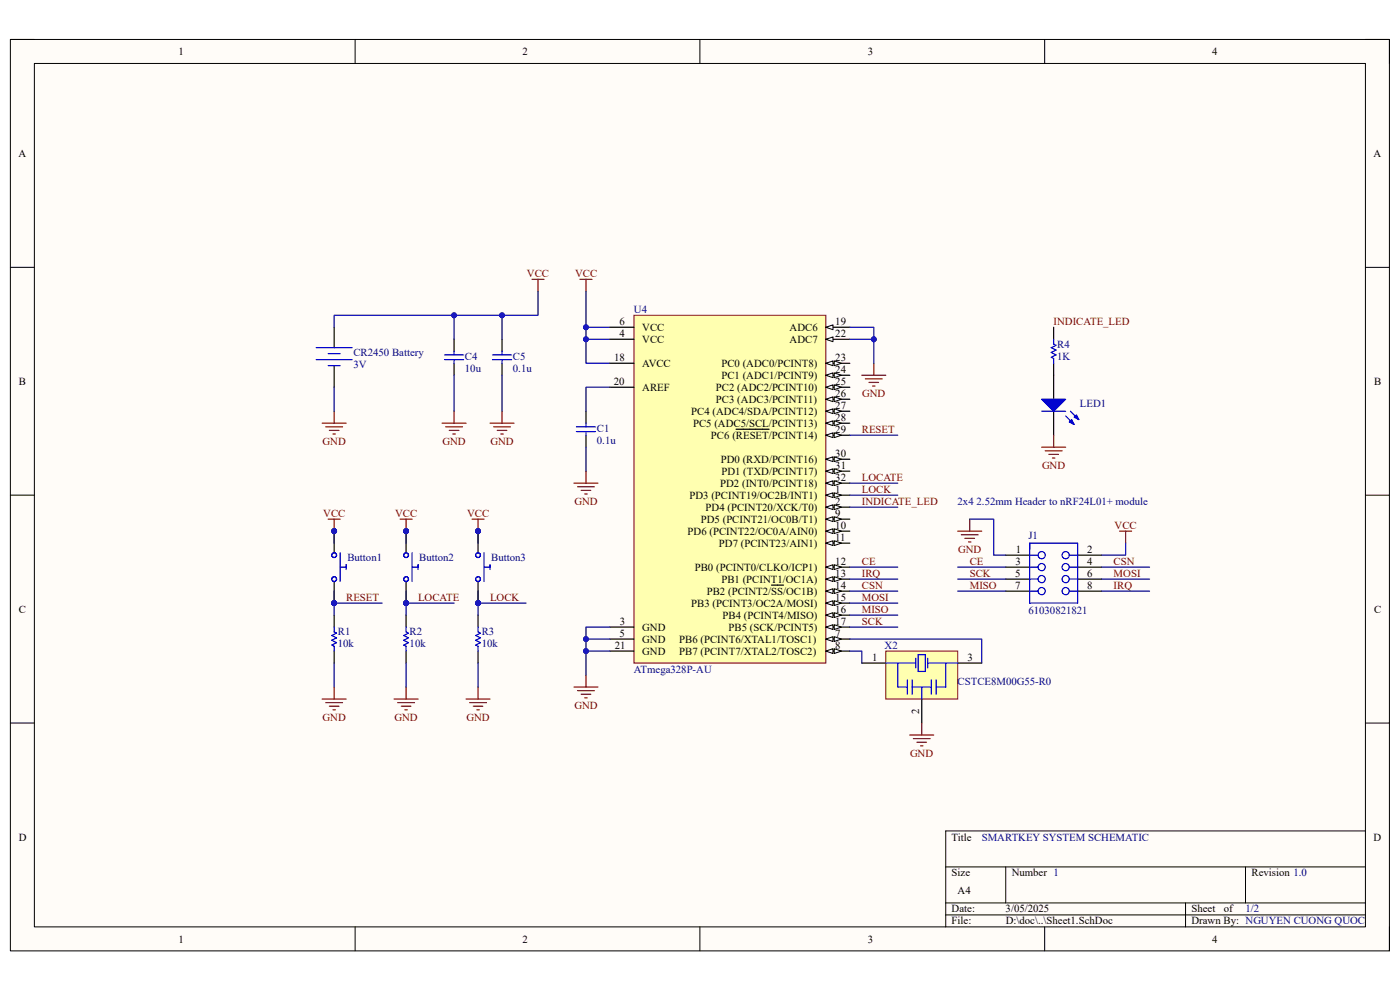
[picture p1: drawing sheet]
<svg xmlns="http://www.w3.org/2000/svg" width="297mm" height="210mm" viewBox="0 0 297 210" stroke-linecap="round" stroke-linejoin="round" font-family="sans-serif">
<path d="M2.2 8.4h292.6v193.3h-292.6z" fill-rule="evenodd" fill="#fffcf8"/>
<path d="M2.2 8.4h292.6v193.3h-292.6z" fill="none" stroke="#000" stroke-width=".21"/>
<path d="M7.3 13.5h282.4v183.1h-282.4z" fill-rule="evenodd" fill="#fffcf8"/>
<g fill="none" stroke="#000" stroke-width=".21">
<path d="M2.2 8.4h5.1M7.3 13.5h282.4v183.1h-282.4zM75.3 8.4v5.1M148.5 8.4v5.1M221.6 8.4v5.1M289.7 8.4h5.1v5.1M2.2 56.7h5.1M289.7 56.7h5.1M2.2 105h5.1M289.7 105.1h5.1M2.2 153.4h5.1M289.7 153.4h5.1"/>
<path d="M289.7 176.3h-89.1v20.3M75.3 196.6v5.1M148.5 196.6v5.1M200.6 183.9h89.1M200.6 191.5h89.1M200.6 194.1h89.1M213.4 183.9v7.6M221.6 196.6v5.1M251.5 191.5v5.1M264.2 183.9v7.6M294.8 196.6v5.1"/>
</g>
<path d="M134.5 66.9h40.7v73.8h-40.7z" fill-rule="evenodd" fill="#ffffb0"/>
<path d="M134.5 66.9h40.7v73.8h-40.7z" fill="none" stroke="#800000" stroke-width=".21"/>
<path d="M175.2 92.3h5.1" fill="none" stroke="#000" stroke-width=".25"/>
<path d="M175.2 92.3l1.5-.5v1z" fill="#f8fcff"/>
<path d="M175.2 92.3l1.5-.5v1z" fill="none" stroke="#000" stroke-width=".21"/>
<path d="M177 91.8l1.5 .5-1.5 .5z" fill="#f8fcff"/>
<path d="M177 91.8l1.5 .5-1.5 .5z" fill="none" stroke="#000" stroke-width=".21"/>
<path d="M156.2 91.1h7M175.2 97.4h5.1" fill="none" stroke="#000" stroke-width=".25"/>
<path d="M175.2 97.4l1.5-.5v1z" fill="#f8fcff"/>
<path d="M175.2 97.4l1.5-.5v1z" fill="none" stroke="#000" stroke-width=".21"/>
<path d="M177 96.9l1.5 .5-1.5 .5z" fill="#f8fcff"/>
<path d="M177 96.9l1.5 .5-1.5 .5z" fill="none" stroke="#000" stroke-width=".21"/>
<path d="M175.2 100h5.1" fill="none" stroke="#000" stroke-width=".25"/>
<path d="M175.2 100l1.5-.5v1z" fill="#f8fcff"/>
<path d="M175.2 100l1.5-.5v1z" fill="none" stroke="#000" stroke-width=".21"/>
<path d="M177 99.5l1.5 .5-1.5 .5z" fill="#f8fcff"/>
<path d="M177 99.5l1.5 .5-1.5 .5z" fill="none" stroke="#000" stroke-width=".21"/>
<path d="M175.2 102.5h5.1" fill="none" stroke="#000" stroke-width=".25"/>
<path d="M175.2 102.5l1.5-.5v1z" fill="#f8fcff"/>
<path d="M175.2 102.5l1.5-.5v1z" fill="none" stroke="#000" stroke-width=".21"/>
<path d="M177 102l1.5 .5-1.5 .5z" fill="#f8fcff"/>
<path d="M177 102l1.5 .5-1.5 .5z" fill="none" stroke="#000" stroke-width=".21"/>
<path d="M175.2 107.6h5.1" fill="none" stroke="#000" stroke-width=".25"/>
<path d="M175.2 107.6l1.5-.5v1z" fill="#f8fcff"/>
<path d="M175.2 107.6l1.5-.5v1z" fill="none" stroke="#000" stroke-width=".21"/>
<path d="M177 107.1l1.5 .5-1.5 .5z" fill="#f8fcff"/>
<path d="M177 107.1l1.5 .5-1.5 .5z" fill="none" stroke="#000" stroke-width=".21"/>
<path d="M129.4 69.4h5.1M129.4 135.6h5.1M175.2 135.6h5.1" fill="none" stroke="#000" stroke-width=".25"/>
<path d="M175.2 135.6l1.5-.5v1z" fill="#f8fcff"/>
<path d="M175.2 135.6l1.5-.5v1z" fill="none" stroke="#000" stroke-width=".21"/>
<path d="M177 135.1l1.5 .5-1.5 .5z" fill="#f8fcff"/>
<path d="M177 135.1l1.5 .5-1.5 .5z" fill="none" stroke="#000" stroke-width=".21"/>
<path d="M175.2 138.1h5.1" fill="none" stroke="#000" stroke-width=".25"/>
<path d="M175.2 138.1l1.5-.5v1z" fill="#f8fcff"/>
<path d="M175.2 138.1l1.5-.5v1z" fill="none" stroke="#000" stroke-width=".21"/>
<path d="M177 137.6l1.5 .5-1.5 .5z" fill="#f8fcff"/>
<path d="M177 137.6l1.5 .5-1.5 .5z" fill="none" stroke="#000" stroke-width=".21"/>
<path d="M175.2 110.1h5.1" fill="none" stroke="#000" stroke-width=".25"/>
<path d="M175.2 110.1l1.5-.5v1z" fill="#f8fcff"/>
<path d="M175.2 110.1l1.5-.5v1z" fill="none" stroke="#000" stroke-width=".21"/>
<path d="M177 109.6l1.5 .5-1.5 .5z" fill="#f8fcff"/>
<path d="M177 109.6l1.5 .5-1.5 .5z" fill="none" stroke="#000" stroke-width=".21"/>
<path d="M175.2 112.7h5.1" fill="none" stroke="#000" stroke-width=".25"/>
<path d="M175.2 112.7l1.5-.5v1z" fill="#f8fcff"/>
<path d="M175.2 112.7l1.5-.5v1z" fill="none" stroke="#000" stroke-width=".21"/>
<path d="M177 112.2l1.5 .5-1.5 .5z" fill="#f8fcff"/>
<path d="M177 112.2l1.5 .5-1.5 .5z" fill="none" stroke="#000" stroke-width=".21"/>
<path d="M175.2 115.2h5.1" fill="none" stroke="#000" stroke-width=".25"/>
<path d="M175.2 115.2l1.5-.5v1z" fill="#f8fcff"/>
<path d="M175.2 115.2l1.5-.5v1z" fill="none" stroke="#000" stroke-width=".21"/>
<path d="M177 114.7l1.5 .5-1.5 .5z" fill="#f8fcff"/>
<path d="M177 114.7l1.5 .5-1.5 .5z" fill="none" stroke="#000" stroke-width=".21"/>
<path d="M175.2 120.3h5.1" fill="none" stroke="#000" stroke-width=".25"/>
<path d="M175.2 120.3l1.5-.5v1z" fill="#f8fcff"/>
<path d="M175.2 120.3l1.5-.5v1z" fill="none" stroke="#000" stroke-width=".21"/>
<path d="M177 119.8l1.5 .5-1.5 .5z" fill="#f8fcff"/>
<path d="M177 119.8l1.5 .5-1.5 .5z" fill="none" stroke="#000" stroke-width=".21"/>
<path d="M175.2 122.9h5.1" fill="none" stroke="#000" stroke-width=".25"/>
<path d="M175.2 122.9l1.5-.6v1.1z" fill="#f8fcff"/>
<path d="M175.2 122.9l1.5-.6v1.1z" fill="none" stroke="#000" stroke-width=".21"/>
<path d="M177 122.3l1.5 .6-1.5 .5z" fill="#f8fcff"/>
<path d="M177 122.3l1.5 .6-1.5 .5z" fill="none" stroke="#000" stroke-width=".21"/>
<path d="M175.2 125.4h5.1" fill="none" stroke="#000" stroke-width=".25"/>
<path d="M175.2 125.4l1.5-.5v1z" fill="#f8fcff"/>
<path d="M175.2 125.4l1.5-.5v1z" fill="none" stroke="#000" stroke-width=".21"/>
<path d="M177 124.9l1.5 .5-1.5 .5z" fill="#f8fcff"/>
<path d="M177 124.9l1.5 .5-1.5 .5z" fill="none" stroke="#000" stroke-width=".21"/>
<path d="M163.7 124.1h2.5M175.2 127.9h5.1" fill="none" stroke="#000" stroke-width=".25"/>
<path d="M175.2 127.9l1.5-.5v1z" fill="#f8fcff"/>
<path d="M175.2 127.9l1.5-.5v1z" fill="none" stroke="#000" stroke-width=".21"/>
<path d="M177 127.4l1.5 .5-1.5 .5z" fill="#f8fcff"/>
<path d="M177 127.4l1.5 .5-1.5 .5z" fill="none" stroke="#000" stroke-width=".21"/>
<path d="M175.2 130.5h5.1" fill="none" stroke="#000" stroke-width=".25"/>
<path d="M175.2 130.5l1.5-.5v1z" fill="#f8fcff"/>
<path d="M175.2 130.5l1.5-.5v1z" fill="none" stroke="#000" stroke-width=".21"/>
<path d="M177 130l1.5 .5-1.5 .5z" fill="#f8fcff"/>
<path d="M177 130l1.5 .5-1.5 .5z" fill="none" stroke="#000" stroke-width=".21"/>
<path d="M175.2 133h5.1" fill="none" stroke="#000" stroke-width=".25"/>
<path d="M175.2 133l1.5-.5v1z" fill="#f8fcff"/>
<path d="M175.2 133l1.5-.5v1z" fill="none" stroke="#000" stroke-width=".21"/>
<path d="M177 132.5l1.5 .5-1.5 .5z" fill="#f8fcff"/>
<path d="M177 132.5l1.5 .5-1.5 .5z" fill="none" stroke="#000" stroke-width=".21"/>
<path d="M129.4 77.1h5.1M175.2 77.1h5.1M129.4 82.1h5.1M129.4 138.1h5.1" fill="none" stroke="#000" stroke-width=".25"/>
<path d="M175.2 77.1l1.5-.5v1z" fill="#f8fcff"/>
<path d="M175.2 77.1l1.5-.5v1z" fill="none" stroke="#000" stroke-width=".21"/>
<path d="M177 76.6l1.5 .5-1.5 .5z" fill="#f8fcff"/>
<path d="M177 76.6l1.5 .5-1.5 .5z" fill="none" stroke="#000" stroke-width=".21"/>
<path d="M175.2 79.6h5.1" fill="none" stroke="#000" stroke-width=".25"/>
<path d="M175.2 79.6l1.5-.5v1z" fill="#f8fcff"/>
<path d="M175.2 79.6l1.5-.5v1z" fill="none" stroke="#000" stroke-width=".21"/>
<path d="M177 79.1l1.5 .5-1.5 .5z" fill="#f8fcff"/>
<path d="M177 79.1l1.5 .5-1.5 .5z" fill="none" stroke="#000" stroke-width=".21"/>
<path d="M175.2 82.1h5.1" fill="none" stroke="#000" stroke-width=".25"/>
<path d="M175.2 82.1l1.5-.5v1.1z" fill="#f8fcff"/>
<path d="M175.2 82.1l1.5-.5v1.1z" fill="none" stroke="#000" stroke-width=".21"/>
<path d="M177 81.6l1.5 .5-1.5 .6z" fill="#f8fcff"/>
<path d="M177 81.6l1.5 .5-1.5 .6z" fill="none" stroke="#000" stroke-width=".21"/>
<path d="M175.2 84.7h5.1" fill="none" stroke="#000" stroke-width=".25"/>
<path d="M175.2 84.7l1.5-.5v1z" fill="#f8fcff"/>
<path d="M175.2 84.7l1.5-.5v1z" fill="none" stroke="#000" stroke-width=".21"/>
<path d="M177 84.2l1.5 .5-1.5 .5z" fill="#f8fcff"/>
<path d="M177 84.2l1.5 .5-1.5 .5z" fill="none" stroke="#000" stroke-width=".21"/>
<path d="M175.2 87.2h5.1" fill="none" stroke="#000" stroke-width=".25"/>
<path d="M175.2 87.2l1.5-.5v1z" fill="#f8fcff"/>
<path d="M175.2 87.2l1.5-.5v1z" fill="none" stroke="#000" stroke-width=".21"/>
<path d="M177 86.7l1.5 .5-1.5 .5z" fill="#f8fcff"/>
<path d="M177 86.7l1.5 .5-1.5 .5z" fill="none" stroke="#000" stroke-width=".21"/>
<path d="M175.2 89.8h5.1" fill="none" stroke="#000" stroke-width=".25"/>
<path d="M175.2 89.8l1.5-.5v1z" fill="#f8fcff"/>
<path d="M175.2 89.8l1.5-.5v1z" fill="none" stroke="#000" stroke-width=".21"/>
<path d="M177 89.3l1.5 .5-1.5 .5z" fill="#f8fcff"/>
<path d="M177 89.3l1.5 .5-1.5 .5z" fill="none" stroke="#000" stroke-width=".21"/>
<path d="M129.4 72h5.1M175.2 69.4h5.1M129.4 133h5.1" fill="none" stroke="#000" stroke-width=".25"/>
<path d="M175.2 69.4l1.5-.5v1z" fill="#f8fcff"/>
<path d="M175.2 69.4l1.5-.5v1z" fill="none" stroke="#000" stroke-width=".21"/>
<path d="M175.2 72h5.1" fill="none" stroke="#000" stroke-width=".25"/>
<path d="M175.2 72l1.5-.5v1z" fill="#f8fcff"/>
<path d="M175.2 72l1.5-.5v1z" fill="none" stroke="#000" stroke-width=".21"/>
<path d="M175.2 105.1h5.1" fill="none" stroke="#000" stroke-width=".25"/>
<path d="M175.2 105.1l1.5-.6v1.1z" fill="#f8fcff"/>
<path d="M175.2 105.1l1.5-.6v1.1z" fill="none" stroke="#000" stroke-width=".21"/>
<path d="M177 104.5l1.5 .6-1.5 .5z" fill="#f8fcff"/>
<path d="M177 104.5l1.5 .6-1.5 .5z" fill="none" stroke="#000" stroke-width=".21"/>
<g fill="none" stroke="#800000" stroke-width=".25">
<path d="M112.9 59.3h2.5M114.1 59.3v2.5M123 59.3h2.6M124.3 59.3v2.5M68.3 89.8h5.1M69.1 90.5h3.6M69.9 91.3h2M70.6 92.1h.5M70.9 87.2v2.6M93.8 89.8h5.1M94.6 90.5h3.5M95.3 91.3h2.1"/>
<path d="M96.1 92.1h.5M96.3 87.2v2.6M104 89.8h5.1M104.7 90.5h3.6M105.5 91.3h2M106.3 92.1h.5M106.5 87.2v2.6M124.3 100v2.5M100.1 110.1h2.6M101.4 110.1v2.6M121.8 102.5h5.1M122.5 103.3h3.6"/>
<path d="M123.3 104h2M124.1 104.8h.5M98.9 148.3h5.1M99.6 149.1h3.6M100.4 149.8h2M101.2 150.6h.5M101.4 145.7v2.6M121.8 145.7h5.1M122.5 146.5h3.6M123.3 147.3h2M124.1 148h.5M124.3 143.2v2.5"/>
</g>
<path d="M70.9 69.4v4.4M70.9 77.6v4.5M96.3 72v2.5M96.3 77.1v2.5M106.5 72v2.5M106.5 77.1v2.5M124.3 87.2v2.6M124.3 92.3v2.6" fill="none" stroke="#000" stroke-width=".25"/>
<g fill="none" stroke="#00f" stroke-width=".25">
<path d="M67.1 73.8h7.6M67.1 76.3h7.6M69.6 75h2.6M69.6 77.6h2.6M94.3 76.3h4.1M94.3 75.3h4.1M96.3 74.5v.8M96.3 76.3v.8M104.5 76.3h4M104.5 75.3h4M106.5 74.5v.8M106.5 76.3v.8"/>
<path d="M122.3 90.5h4M122.3 91.6h4M124.3 89.8v.7M124.3 91.6v.7"/>
</g>
<circle cx="101.4" cy="112.7" r=".51" fill="#000080"/>
<circle cx="101.4" cy="112.7" r=".51" fill="none" stroke="#000080" stroke-width=".21"/>
<circle cx="101.4" cy="112.7" r=".51" fill="#000080"/>
<circle cx="101.4" cy="112.7" r=".51" fill="none" stroke="#000080" stroke-width=".21"/>
<circle cx="101.4" cy="127.9" r=".51" fill="#000080"/>
<circle cx="101.4" cy="127.9" r=".51" fill="none" stroke="#000080" stroke-width=".21"/>
<path d="M101.4 112.7v4.6" fill="none" stroke="#000" stroke-width=".25"/>
<circle cx="101.4" cy="112.7" r=".51" fill="#000080"/>
<circle cx="101.4" cy="112.7" r=".51" fill="none" stroke="#000080" stroke-width=".21"/>
<path d="M101.4 123.4v4.5" fill="none" stroke="#000" stroke-width=".25"/>
<circle cx="101.4" cy="127.9" r=".51" fill="#000080"/>
<circle cx="101.4" cy="127.9" r=".51" fill="none" stroke="#000080" stroke-width=".21"/>
<g fill="none" stroke="#00f" stroke-width=".25">
<path d="M102.7 117.3v6.1M104 119.8v1M101.4 133v1l.5 .3-1 .5 1 .5-1 .5 1 .5-1 .5 .5 .3v1M102.7 120.3h1.3"/>
<circle cx="101.4" cy="117.8" r=".51"/>
<circle cx="101.4" cy="122.9" r=".51"/>
</g>
<path d="M101.4 130.5v2.5M101.4 138.1v2.6" fill="none" stroke="#000" stroke-width=".25"/>
<path d="M84.9 110.1h2.5M86.2 110.1v2.6M83.6 148.3h5.1M84.4 149.1h3.5M85.1 149.8h2.1M85.9 150.6h.5M86.2 145.7v2.6" fill="none" stroke="#800000" stroke-width=".25"/>
<circle cx="86.2" cy="112.7" r=".51" fill="#000080"/>
<circle cx="86.2" cy="112.7" r=".51" fill="none" stroke="#000080" stroke-width=".21"/>
<circle cx="86.2" cy="112.7" r=".51" fill="#000080"/>
<circle cx="86.2" cy="112.7" r=".51" fill="none" stroke="#000080" stroke-width=".21"/>
<circle cx="86.2" cy="127.9" r=".51" fill="#000080"/>
<circle cx="86.2" cy="127.9" r=".51" fill="none" stroke="#000080" stroke-width=".21"/>
<path d="M86.2 112.7v4.6" fill="none" stroke="#000" stroke-width=".25"/>
<circle cx="86.2" cy="112.7" r=".51" fill="#000080"/>
<circle cx="86.2" cy="112.7" r=".51" fill="none" stroke="#000080" stroke-width=".21"/>
<path d="M86.2 123.4v4.5" fill="none" stroke="#000" stroke-width=".25"/>
<circle cx="86.2" cy="127.9" r=".51" fill="#000080"/>
<circle cx="86.2" cy="127.9" r=".51" fill="none" stroke="#000080" stroke-width=".21"/>
<g fill="none" stroke="#00f" stroke-width=".25">
<path d="M87.4 117.3v6.1M88.7 119.8v1M86.2 133v1l.5 .3-1.1 .5 1.1 .5-1.1 .5 1.1 .5-1.1 .5 .6 .3v1M87.4 120.3h1.3"/>
<circle cx="86.2" cy="117.8" r=".51"/>
<circle cx="86.2" cy="122.9" r=".51"/>
</g>
<path d="M86.2 130.5v2.5M86.2 138.1v2.6" fill="none" stroke="#000" stroke-width=".25"/>
<path d="M69.6 110.1h2.6M70.9 110.1v2.6M68.3 148.3h5.1M69.1 149.1h3.6M69.9 149.8h2M70.6 150.6h.5M70.9 145.7v2.6" fill="none" stroke="#800000" stroke-width=".25"/>
<circle cx="70.9" cy="112.7" r=".51" fill="#000080"/>
<circle cx="70.9" cy="112.7" r=".51" fill="none" stroke="#000080" stroke-width=".21"/>
<circle cx="70.9" cy="112.7" r=".51" fill="#000080"/>
<circle cx="70.9" cy="112.7" r=".51" fill="none" stroke="#000080" stroke-width=".21"/>
<circle cx="70.9" cy="127.9" r=".51" fill="#000080"/>
<circle cx="70.9" cy="127.9" r=".51" fill="none" stroke="#000080" stroke-width=".21"/>
<path d="M70.9 112.7v4.6" fill="none" stroke="#000" stroke-width=".25"/>
<circle cx="70.9" cy="112.7" r=".51" fill="#000080"/>
<circle cx="70.9" cy="112.7" r=".51" fill="none" stroke="#000080" stroke-width=".21"/>
<path d="M70.9 123.4v4.5" fill="none" stroke="#000" stroke-width=".25"/>
<circle cx="70.9" cy="127.9" r=".51" fill="#000080"/>
<circle cx="70.9" cy="127.9" r=".51" fill="none" stroke="#000080" stroke-width=".21"/>
<g fill="none" stroke="#00f" stroke-width=".25">
<path d="M72.2 117.3v6.1M73.4 119.8v1M218.5 117.8h1.7M218.5 115.2h10.1v12.7h-10.1zM226.8 117.8h1.8M70.9 133v1l.5 .3-1 .5 1 .5-1 .5 1 .5-1 .5 .5 .3v1M72.2 120.3h1.2M218.5 120.3h1.7M218.5 122.9h1.7M218.5 125.4h1.7M226.8 120.3h1.8M226.8 122.9h1.8"/>
<path d="M226.8 125.4h1.8"/>
<circle cx="70.9" cy="117.8" r=".51"/>
<circle cx="221" cy="117.8" r=".76"/>
<circle cx="226.1" cy="117.8" r=".76"/>
<circle cx="70.9" cy="122.9" r=".51"/>
<circle cx="221" cy="125.4" r=".76"/>
<circle cx="221" cy="122.9" r=".76"/>
<circle cx="221" cy="120.3" r=".76"/>
<circle cx="226.1" cy="120.3" r=".76"/>
<circle cx="226.1" cy="125.4" r=".76"/>
<circle cx="226.1" cy="122.9" r=".76"/>
</g>
<path d="M223.5 79.6v5.1M223.5 87.2v5.1M213.4 117.8h5.1M228.6 117.8h5.1M70.9 130.5v2.5M70.9 138.1v2.6M213.4 120.3h5.1M213.4 122.9h5.1M213.4 125.4h5.1M228.6 120.3h5.1M228.6 122.9h5.1M228.6 125.4h5.1" fill="none" stroke="#000" stroke-width=".25"/>
<path d="M203.2 112.7h5.1M203.9 113.4h3.6M204.7 114.2h2M205.5 115h.5M205.7 110.1v2.6M237.5 112.7h2.6M238.8 112.7v2.5" fill="none" stroke="#800000" stroke-width=".25"/>
<path d="M221 84.7h5.1l-2.6 2.5z" fill="#00f"/>
<path d="M221 84.7h5.1l-2.6 2.5zM226.1 88.3l1.8 1.7M227.1 87.2l1.8 1.8" fill="none" stroke="#00f" stroke-width=".25"/>
<path d="M226.8 89.5l.6-.5 .5 1z" fill="#00f"/>
<path d="M226.8 89.5l.6-.5 .5 1z" fill="none" stroke="#00f" stroke-width=".25"/>
<path d="M227.9 88.5l.5-.5 .5 1z" fill="#00f"/>
<path d="M223.5 72v1l.5 .2-1 .6 1 .5-1 .5 1 .5-1 .5 .5 .2v1.1M221 87.2h5.1M227.9 88.5l.5-.5 .5 1z" fill="none" stroke="#00f" stroke-width=".25"/>
<path d="M223.5 69.4v2.6M223.5 77.1v2.5" fill="none" stroke="#000" stroke-width=".25"/>
<path d="M221 94.9h5.1M221.8 95.6h3.5M222.5 96.4h2M223.3 97.2h.5M223.5 92.3v2.6" fill="none" stroke="#800000" stroke-width=".25"/>
<path d="M129.4 133h-5.1v10.2" fill="none" stroke="#000080" stroke-width=".25"/>
<circle cx="124.3" cy="138.1" r=".51" fill="#000080"/>
<circle cx="124.3" cy="138.1" r=".51" fill="none" stroke="#000080" stroke-width=".21"/>
<circle cx="124.3" cy="135.6" r=".51" fill="#000080"/>
<circle cx="124.3" cy="135.6" r=".51" fill="none" stroke="#000080" stroke-width=".21"/>
<path d="M124.3 135.6h5.1" fill="none" stroke="#000080" stroke-width=".25"/>
<circle cx="124.3" cy="135.6" r=".51" fill="#000080"/>
<circle cx="124.3" cy="135.6" r=".51" fill="none" stroke="#000080" stroke-width=".21"/>
<path d="M124.3 138.1h5.1" fill="none" stroke="#000080" stroke-width=".25"/>
<circle cx="124.3" cy="138.1" r=".51" fill="#000080"/>
<circle cx="124.3" cy="138.1" r=".51" fill="none" stroke="#000080" stroke-width=".21"/>
<path d="M129.4 69.4h-5.1v7.7h5.1" fill="none" stroke="#000080" stroke-width=".25"/>
<circle cx="124.3" cy="72" r=".51" fill="#000080"/>
<circle cx="124.3" cy="72" r=".51" fill="none" stroke="#000080" stroke-width=".21"/>
<circle cx="124.3" cy="69.4" r=".51" fill="#000080"/>
<circle cx="124.3" cy="69.4" r=".51" fill="none" stroke="#000080" stroke-width=".21"/>
<path d="M124.3 72h5.1" fill="none" stroke="#000080" stroke-width=".25"/>
<circle cx="124.3" cy="72" r=".51" fill="#000080"/>
<circle cx="124.3" cy="72" r=".51" fill="none" stroke="#000080" stroke-width=".21"/>
<path d="M70.9 69.4v-2.5h35.6v5.1M96.3 79.6v7.6M106.5 79.6v7.6M70.9 82.1v5.1M124.3 94.9v5.1M129.4 82.1h-5.1v5.1" fill="none" stroke="#000080" stroke-width=".25"/>
<circle cx="96.3" cy="66.9" r=".51" fill="#000080"/>
<circle cx="96.3" cy="66.9" r=".51" fill="none" stroke="#000080" stroke-width=".21"/>
<circle cx="106.5" cy="66.9" r=".51" fill="#000080"/>
<circle cx="106.5" cy="66.9" r=".51" fill="none" stroke="#000080" stroke-width=".21"/>
<path d="M96.3 66.9v5.1" fill="none" stroke="#000080" stroke-width=".25"/>
<circle cx="96.3" cy="66.9" r=".51" fill="#000080"/>
<circle cx="96.3" cy="66.9" r=".51" fill="none" stroke="#000080" stroke-width=".21"/>
<path d="M124.3 61.8v7.6" fill="none" stroke="#000080" stroke-width=".25"/>
<circle cx="124.3" cy="69.4" r=".51" fill="#000080"/>
<circle cx="124.3" cy="69.4" r=".51" fill="none" stroke="#000080" stroke-width=".21"/>
<path d="M114.1 61.8v5.1h-7.6" fill="none" stroke="#000080" stroke-width=".25"/>
<circle cx="106.5" cy="66.9" r=".51" fill="#000080"/>
<circle cx="106.5" cy="66.9" r=".51" fill="none" stroke="#000080" stroke-width=".21"/>
<path d="M101.4 125.4v2.5" fill="none" stroke="#000080" stroke-width=".25"/>
<circle cx="101.4" cy="127.9" r=".51" fill="#000080"/>
<circle cx="101.4" cy="127.9" r=".51" fill="none" stroke="#000080" stroke-width=".21"/>
<path d="M101.4 112.7v2.5" fill="none" stroke="#000080" stroke-width=".25"/>
<circle cx="101.4" cy="112.7" r=".51" fill="#000080"/>
<circle cx="101.4" cy="112.7" r=".51" fill="none" stroke="#000080" stroke-width=".21"/>
<path d="M101.4 127.9h10.2" fill="none" stroke="#000080" stroke-width=".25"/>
<circle cx="101.4" cy="127.9" r=".51" fill="#000080"/>
<circle cx="101.4" cy="127.9" r=".51" fill="none" stroke="#000080" stroke-width=".21"/>
<path d="M180.3 92.3h10.2M180.3 102.5h10.2M180.3 105.1h10.2M101.4 127.9v2.6" fill="none" stroke="#000080" stroke-width=".25"/>
<circle cx="101.4" cy="127.9" r=".51" fill="#000080"/>
<circle cx="101.4" cy="127.9" r=".51" fill="none" stroke="#000080" stroke-width=".21"/>
<path d="M86.2 125.4v2.5M101.4 140.7v5" fill="none" stroke="#000080" stroke-width=".25"/>
<circle cx="86.2" cy="127.9" r=".51" fill="#000080"/>
<circle cx="86.2" cy="127.9" r=".51" fill="none" stroke="#000080" stroke-width=".21"/>
<path d="M86.2 112.7v2.5" fill="none" stroke="#000080" stroke-width=".25"/>
<circle cx="86.2" cy="112.7" r=".51" fill="#000080"/>
<circle cx="86.2" cy="112.7" r=".51" fill="none" stroke="#000080" stroke-width=".21"/>
<path d="M86.2 127.9h10.1" fill="none" stroke="#000080" stroke-width=".25"/>
<circle cx="86.2" cy="127.9" r=".51" fill="#000080"/>
<circle cx="86.2" cy="127.9" r=".51" fill="none" stroke="#000080" stroke-width=".21"/>
<path d="M86.2 127.9v2.6" fill="none" stroke="#000080" stroke-width=".25"/>
<circle cx="86.2" cy="127.9" r=".51" fill="#000080"/>
<circle cx="86.2" cy="127.9" r=".51" fill="none" stroke="#000080" stroke-width=".21"/>
<path d="M70.9 125.4v2.5M86.2 140.7v5" fill="none" stroke="#000080" stroke-width=".25"/>
<circle cx="70.9" cy="127.9" r=".51" fill="#000080"/>
<circle cx="70.9" cy="127.9" r=".51" fill="none" stroke="#000080" stroke-width=".21"/>
<path d="M70.9 112.7v2.5" fill="none" stroke="#000080" stroke-width=".25"/>
<circle cx="70.9" cy="112.7" r=".51" fill="#000080"/>
<circle cx="70.9" cy="112.7" r=".51" fill="none" stroke="#000080" stroke-width=".21"/>
<path d="M70.9 127.9h10.2" fill="none" stroke="#000080" stroke-width=".25"/>
<circle cx="70.9" cy="127.9" r=".51" fill="#000080"/>
<circle cx="70.9" cy="127.9" r=".51" fill="none" stroke="#000080" stroke-width=".21"/>
<path d="M70.9 127.9v2.6" fill="none" stroke="#000080" stroke-width=".25"/>
<circle cx="70.9" cy="127.9" r=".51" fill="#000080"/>
<circle cx="70.9" cy="127.9" r=".51" fill="none" stroke="#000080" stroke-width=".21"/>
<g fill="none" stroke="#000080" stroke-width=".25">
<path d="M180.3 107.6h10.2M205.7 110.1h5.1v7.7h2.6M238.8 115.2v2.6h-5.1M180.3 120.3h10.2M180.3 122.9h10.2M180.3 125.4h10.2M180.3 130.5h10.2M180.3 133h10.2M180.3 127.9h10.2M203.2 120.3h10.2M203.2 122.9h10.2M203.2 125.4h10.2"/>
<path d="M233.7 120.3h10.2M233.7 122.9h10.2M233.7 125.4h10.2M70.9 140.7v5"/>
</g>
<path d="M182.8 140.7h5.1M195.5 148.3v5.1M203.2 140.7h5.1" fill="none" stroke="#000" stroke-width=".25"/>
<path d="M187.9 138.1h15.3v10.2h-15.3z" fill-rule="evenodd" fill="#ffffb0"/>
<path d="M187.9 138.1h15.3v10.2h-15.3z" fill="none" stroke="#800000" stroke-width=".21"/>
<g fill="none" stroke="#00f" stroke-width=".25">
<path d="M194.3 139.6v2.1M194.8 138.9h1.5v3.5h-1.5zM196.8 139.6v2.1M187.9 140.7h6.4M190.5 140.7v5.1h2M192.5 144.2v3.1M193.5 144.2v3.1M193.5 145.8h4.1M195.5 145.8v2.5M196.8 140.7h6.4M197.6 144.2v3.1M198.6 144.2v3.1"/>
<path d="M200.6 140.7v5.1h-2"/>
</g>
<path d="M182.8 79.6h5.1M185.4 77.1v2.5M183.6 80.4h3.6M184.4 81.1h2M185.1 81.9h.5M193 155.9h5.1M193.8 156.7h3.5M194.5 157.5h2.1M195.3 158.2h.5M195.5 153.4v2.5" fill="none" stroke="#800000" stroke-width=".25"/>
<path d="M180.3 69.4h5.1v7.7M180.3 135.6h28v5.1M180.3 138.1h2.5v2.6" fill="none" stroke="#000080" stroke-width=".25"/>
<circle cx="185.4" cy="72" r=".51" fill="#000080"/>
<circle cx="185.4" cy="72" r=".51" fill="none" stroke="#000080" stroke-width=".21"/>
<path d="M180.3 72h5.1" fill="none" stroke="#000080" stroke-width=".25"/>
<circle cx="185.4" cy="72" r=".51" fill="#000080"/>
<circle cx="185.4" cy="72" r=".51" fill="none" stroke="#000080" stroke-width=".21"/>
<g font-size="2.3">
<text x="37.9" y="11.7">1</text>
<text x="110.9" y="11.7">2</text>
<text x="184.1" y="11.7">3</text>
<text x="257.1" y="11.7">4</text>
<text x="3.9" y="33.3">A</text>
<text x="291.4" y="33.3">A</text>
<text x="131.4" y="68.9">6</text>
<text x="131.4" y="71.5">4</text>
<text x="136.3" y="70.2">VCC</text>
<text x="167.5" y="70.2">ADC6</text>
<text x="177.2" y="68.9">19</text>
<text x="177.2" y="71.5">22</text>
<text x="130.3" y="76.5">18</text>
<text x="136.3" y="77.8">AVCC</text>
<text x="136.3" y="72.7">VCC</text>
<text x="153" y="77.8">PC0 (ADC0/PCINT8)</text>
<text x="167.5" y="72.7">ADC7</text>
<text x="177.2" y="76.5">23</text>
<text x="4" y="81.6">B</text>
<text x="130.2" y="81.6">20</text>
<text x="136.3" y="82.9">AREF</text>
<text x="151.9" y="82.9">PC2 (ADC2/PCINT10)</text>
<text x="153" y="80.3">PC1 (ADC1/PCINT9)</text>
<text x="177.2" y="79.1">24</text>
<text x="177.2" y="81.6">25</text>
<text x="291.5" y="81.6">B</text>
<text x="146.6" y="88">PC4 (ADC4/SDA/PCINT12)</text>
<text x="151.9" y="85.4">PC3 (ADC3/PCINT11)</text>
<text x="177.2" y="84.2">26</text>
<text x="177.2" y="86.7">27</text>
<text x="177.2" y="89.3">28</text>
<text x="147" y="90.6">PC5 (ADC5/SCL/PCINT13)</text>
<text x="150.8" y="93.1">PC6 (RESET/PCINT14)</text>
<text x="177.2" y="91.8">29</text>
<text x="152.9" y="98.2">PD0 (RXD/PCINT16)</text>
<text x="153" y="100.7">PD1 (TXD/PCINT17)</text>
<text x="177.2" y="96.9">30</text>
<text x="177.2" y="99.4">31</text>
<text x="177.2" y="102">32</text>
<text x="146.3" y="105.8">PD3 (PCINT19/OC2B/INT1)</text>
<text x="152.8" y="103.3">PD2 (INT0/PCINT18)</text>
<text x="177.2" y="107.1">2</text>
<text x="177.2" y="104.5">1</text>
<text x="145.9" y="113.4">PD6 (PCINT22/OC0A/AIN0)</text>
<text x="148.7" y="110.9">PD5 (PCINT21/OC0B/T1)</text>
<text x="149.7" y="108.3">PD4 (PCINT20/XCK/T0)</text>
<text x="177.2" y="109.6">9</text>
<text x="177.2" y="112.1">10</text>
<text x="152.5" y="116">PD7 (PCINT23/AIN1)</text>
<text x="177.2" y="114.7">11</text>
<text x="177.2" y="119.8">12</text>
<text x="215.4" y="119.8">3</text>
<text x="215.5" y="117.3">1</text>
<text x="230.6" y="119.8">4</text>
<text x="230.6" y="117.3">2</text>
<text x="147.4" y="121.1">PB0 (PCINT0/CLKO/ICP1)</text>
<text x="153" y="123.6">PB1 (PCINT1/OC1A)</text>
<text x="177.2" y="122.3">13</text>
<text x="177.2" y="124.9">14</text>
<text x="215.3" y="124.9">7</text>
<text x="215.4" y="122.3">5</text>
<text x="230.6" y="122.3">6</text>
<text x="230.6" y="124.9">8</text>
<text x="4" y="130">C</text>
<text x="146.6" y="128.7">PB3 (PCINT3/OC2A/MOSI)</text>
<text x="149.9" y="126.2">PB2 (PCINT2/SS/OC1B)</text>
<text x="153.3" y="131.2">PB4 (PCINT4/MISO)</text>
<text x="177.2" y="127.4">15</text>
<text x="177.2" y="130">16</text>
<text x="291.5" y="130">C</text>
<text x="130.4" y="137.6">21</text>
<text x="131.4" y="135">5</text>
<text x="131.5" y="132.5">3</text>
<text x="136.3" y="136.3">GND</text>
<text x="136.3" y="133.8">GND</text>
<text x="144.1" y="136.3">PB6 (PCINT6/XTAL1/TOSC1)</text>
<text x="154.6" y="133.8">PB5 (SCK/PCINT5)</text>
<text x="177.2" y="135">7</text>
<text x="177.2" y="137.6">8</text>
<text x="177.2" y="132.5">17</text>
<text x="136.3" y="138.9">GND</text>
<text x="144.1" y="138.9">PB7 (PCINT7/XTAL2/TOSC2)</text>
<text x="185" y="140.1">1</text>
<text x="205.2" y="140.1">3</text>
<text x="195" y="151.4" transform="rotate(-90 195 151.4)">2</text>
<text x="4" y="178.3">D</text>
<text x="201.9" y="178.3">Title</text>
<text x="291.4" y="178.3">D</text>
<text x="201.9" y="185.9">Size</text>
<text x="214.6" y="185.9">Number 1</text>
<text x="265.5" y="185.9">Revision 1.0</text>
<text x="203.2" y="189.7">A4</text>
<text x="201.9" y="193.5">Date:</text>
<text x="201.9" y="196.1">File:</text>
<text x="213.3" y="193.5">3/05/2025</text>
<text x="213.4" y="196.1">D:\doc\..\Sheet1.SchDoc</text>
<text x="252.8" y="193.5">Sheet</text>
<text x="252.8" y="196.1">Drawn By: NGUYEN CUONG QUOC</text>
<text x="259.6" y="193.5">of</text>
<text x="37.9" y="199.9">1</text>
<text x="110.9" y="199.9">2</text>
<text x="184.1" y="199.9">3</text>
<text x="257.1" y="199.9">4</text>
</g>
<g font-size="2.3" fill="#800000">
<text x="111.8" y="58.7">VCC</text>
<text x="122" y="58.7">VCC</text>
<text x="223.5" y="68.9">INDICATE_LED</text>
<text x="182.9" y="84.2">GND</text>
<text x="68.5" y="94.4">GND</text>
<text x="93.9" y="94.4">GND</text>
<text x="104.1" y="94.4">GND</text>
<text x="182.8" y="91.8">RESET</text>
<text x="182.8" y="102">LOCATE</text>
<text x="221.1" y="99.4">GND</text>
<text x="121.9" y="107.1">GND</text>
<text x="182.8" y="104.5">LOCK</text>
<text x="182.8" y="107.1">INDICATE_LED</text>
<text x="68.6" y="109.6">VCC</text>
<text x="83.8" y="109.6">VCC</text>
<text x="99.1" y="109.6">VCC</text>
<text x="236.5" y="112.1">VCC</text>
<text x="182.8" y="119.8">CE</text>
<text x="203.3" y="117.3">GND</text>
<text x="205.7" y="119.8">CE</text>
<text x="236.3" y="119.8">CSN</text>
<text x="182.8" y="124.9">CSN</text>
<text x="182.8" y="122.3">IRQ</text>
<text x="205.7" y="122.3">SCK</text>
<text x="205.7" y="124.9">MISO</text>
<text x="236.3" y="122.3">MOSI</text>
<text x="236.3" y="124.9">IRQ</text>
<text x="73.4" y="127.4">RESET</text>
<text x="88.7" y="127.4">LOCATE</text>
<text x="104" y="127.4">LOCK</text>
<text x="182.8" y="130">MISO</text>
<text x="182.8" y="127.4">MOSI</text>
<text x="182.8" y="132.5">SCK</text>
<text x="68.5" y="152.9">GND</text>
<text x="83.7" y="152.9">GND</text>
<text x="99" y="152.9">GND</text>
<text x="121.9" y="150.3">GND</text>
<text x="193.1" y="160.5">GND</text>
</g>
<g font-size="2.3" fill="#000080">
<text x="134.5" y="66.4">U4</text>
<text x="75" y="75.5">CR2450 Battery</text>
<text x="98.6" y="76.3">C4</text>
<text x="108.8" y="76.3">C5</text>
<text x="224.3" y="76.3">1K</text>
<text x="224.3" y="73.7">R4</text>
<text x="75" y="78.1">3V</text>
<text x="98.6" y="78.8">10u</text>
<text x="108.8" y="78.8">0.1u</text>
<text x="229.1" y="86.4">LED1</text>
<text x="126.6" y="94.1">0.1u</text>
<text x="126.6" y="91.6">C1</text>
<text x="203.2" y="107.1">2x4 2.52mm Header to nRF24L01+ module</text>
<text x="73.7" y="119">Button1</text>
<text x="88.9" y="119">Button2</text>
<text x="104.2" y="119">Button3</text>
<text x="218.2" y="114.4">J1</text>
<text x="218.2" y="130.2">61030821821</text>
<text x="71.7" y="137.3">10k</text>
<text x="71.7" y="134.8">R1</text>
<text x="86.9" y="137.3">10k</text>
<text x="86.9" y="134.8">R2</text>
<text x="102.2" y="137.3">10k</text>
<text x="102.2" y="134.8">R3</text>
<text x="187.7" y="137.6">X2</text>
<text x="134.5" y="142.7">ATmega328P-AU</text>
<text x="203.2" y="145.2">CSTCE8M00G55-R0</text>
<text x="208.3" y="178.3">SMARTKEY SYSTEM SCHEMATIC</text>
<text x="264.2" y="193.5">1/2</text>
</g>
</svg>
